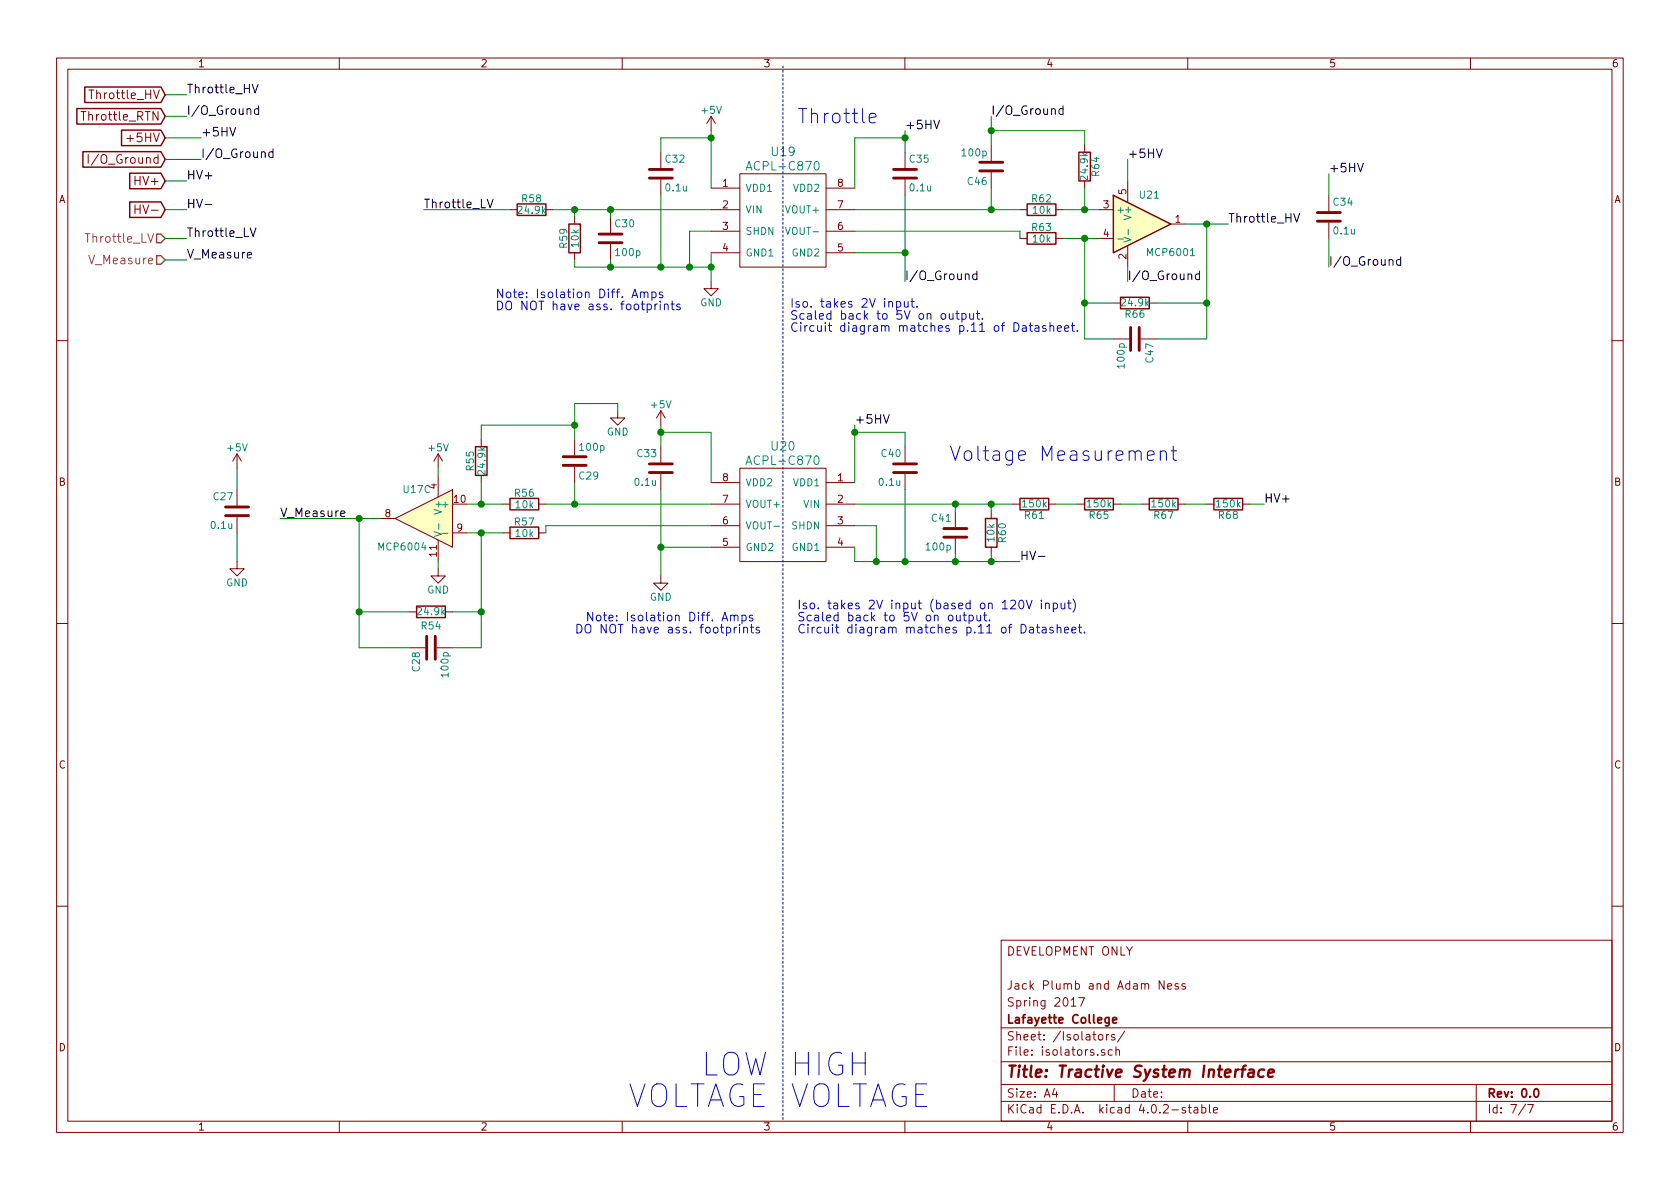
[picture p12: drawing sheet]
<svg xmlns="http://www.w3.org/2000/svg" width="297mm" height="210mm" viewBox="0 0 297 210" stroke-linecap="round" stroke-linejoin="round" font-family="sans-serif">
<g fill="none" stroke="#840000" stroke-width=".18">
<path d="M10 10.3h277v189.9h-277zM12 12.2h273v186.1h-273zM60 10.3v1.9M110 10.3v1.9M160 10.3v1.9M210 10.3v1.9M260 10.3v1.9M15.6 27.4v1.5M23.9 36.2v1.6M23.9 37h.9M90.2 37.1h1.2M96.5 37.1h1.3"/>
<path d="M101.6 38.3v1.3M107.9 38.3v2.8M116.8 26.9v2.8M116.8 31.7v2.8M125.7 20.6l-.7 1.2M125.7 20.6v2.5M125.7 20.6l.8 1.2M125.7 33.3h5.1M125.7 37.1h5.1M130.8 30.7h15.2v16.5h-15.2zM146 33.3h5.1M146 37.1h5.1"/>
<path d="M160 26.9v2.8M160 31.7v2.8M175.3 25.6v2.8M175.3 30.5v2.8M180.3 37.1h1.3M186.7 37.1h1.3M191.8 25.6v1.3M191.8 32v1.3M194.3 37.1h2.5M199.4 32v3.8M207 39.6h2.5M234.9 34.5v2.8"/>
<path d="M234.9 39.4v2.8M101.6 44.7v1.3M107.9 43.2v2.8M125.7 49.8v1.2h1.3l-1.3 1.3-1.2-1.3h1.2M125.7 40.9h5.1M125.7 44.7h5.1M146 40.9h5.1M146 44.7h5.1M180.3 42.2h1.3M186.7 42.2h1.3M194.3 42.2h2.5M196.8 53.6h1.3"/>
<path d="M196.8 59.9h2.8M199.4 43.4v3.8M201.7 59.9h2.8M203.2 53.6h1.3M10 60.2h2M85.1 77.7v1.3M101.6 77.7v2.8M109.2 72.6v1.3h-1.3l1.3 1.3 1.3-1.3h-1.3M116.8 72.6v2.6M116.8 79v2.8M116.8 72.6l.8 1.3M116.8 72.6l-.7 1.3"/>
<path d="M160 79v2.8M285 60.2h2M41.9 99.3v1.3h-1.3l1.3 1.2 1.3-1.2h-1.3M41.9 80.3v2.5M41.9 86.6v2.8M41.9 91.4v2.8M41.9 80.3l.8 1.2M41.9 80.3l-.8 1.2M67.3 91.7h2.5M69.8 91.7l10.2-5.1v10.2zM77.5 80.3v2.5M77.5 84.1v3.8"/>
<path d="M77.5 95.5v3.8M77.5 80.3l.7 1.2M77.5 80.3l-.8 1.2M80 94.2h2.5M85.1 84.1v1.2M88.9 89.1h1.3M88.9 94.2h1.3M95.2 89.1h1.3M95.2 94.2h1.3M101.6 82.5v2.8M116.8 83.8v2.8M125.7 85.3h5.1"/>
<path d="M125.7 89.1h5.1M125.7 93h5.1M125.7 96.8h5.1M130.8 82.8h15.2v16.5h-15.2zM146 85.3h5.1M146 89.1h5.1M146 93h5.1M146 96.8h5.1M160 83.8v2.8M168.9 90.4v2.8M168.9 95.2v2.8M175.3 90.4v1.3"/>
<path d="M175.3 96.8v1.2M179.1 89.1h1.2M185.4 89.1h1.3M190.5 89.1h1.3M196.8 89.1h1.3M201.9 89.1h1.3M208.3 89.1h1.2M213.4 89.1h1.2M219.7 89.1h1.3M10 110.3h2M72.4 108.2h1.3M72.4 114.5h2.8"/>
<path d="M77.2 114.5h2.8M77.5 100.6v1.2h-1.3l1.3 1.3 1.2-1.3h-1.2M78.7 108.2h1.3M116.8 101.8v1.3h-1.2l1.2 1.3 1.3-1.3h-1.3M285 110.3h2M10 160.2h2M177 166.3h108v32h-108zM189.4 177.9h.8M190.7 176.4h1l-.6 1.5M205.8 173.4v1.5l-.8-1.5v1.5M206.5 174.4l.7-.1-.1-.3-.4-.1-.2 .2v.7h.6M208.3 174a.37 .37 0 0 0-.6 .1l.1 .3 .5 .1 .1 .1-.2 .3-.5-.1"/>
<path d="M209.5 174a.37 .37 0 0 0-.5 .1v.3l.5 .1 .1 .1-.2 .3-.4-.1M285 160.2h2M60 198.3v1.9M110 198.3v1.9M160 198.3v1.9M177 194.8h108M177 191.8h108M177 187.8h108M177 181.8h108M186.4 192.5l-.3 1h.9M186.8 193v1M194.3 183.1l.2-.2 .4 .2 .1 .5-.1 .2-.4 .1-.2-.1z"/>
<path d="M195.3 185.7a.37 .37 0 0 0-.6 .1l.1 .2 .5 .2 .1 .1-.3 .3-.4-.1M195.6 182.9v1M196.1 182.9l-.5 .3M196.6 185.7l-.4-.1-.3 .3 .1 .6 .2 .1 .4-.1M197 191.8v3M197.1 183a.37 .37 0 0 0-.6 .1l.1 .3 .5 .1 .1 .1-.3 .3-.4-.1M197.3 185.7l.2-.1 .4 .1v.9M197.3 185.1v1.5M198.9 182.3l-1.3 2M209.6 195.9a.37 .37 0 0 0-.6 .1l.1 .3 .5 .1 .1 .1-.3 .3-.4-.1M210 198.3v1.9M210.1 195.8h.5"/>
<path d="M210.3 195.3v1.3l.3 .2M211.2 195.9h.5l.1 .9M211.8 196.2l-.5 .1-.2 .2 .2 .3 .5-.1M212.5 195.9l.4-.1 .3 .3-.1 .6h-.6M212.5 195.3v1.5M213.8 195.3v1.3l.2 .2M214.6 196.3l.7-.1-.1-.3-.4-.1-.2 .2v.7h.6M260 198.3v1.9M261 191.8v6.5M269.7 195.2l-1.2 2M270.1 195.3h1l-.6 1.5"/>
</g>
<path d="M196.1 179.9l-.1 1.4-.2 .1h-.3M196.1 180l-.4-.1-.3 .3 .1 .6 .2 .1 .4-.1M196.7 180.4l.7-.1v-.3l-.4-.1-.3 .2 .1 .7h.6M271.3 192.7l.3-.2a.81 .81 0 0 1 .5 .6 .81 .81 0 0 1-.2 .8l-.2 .1a.79 .79 0 0 1-.4-1.3z" fill="none" stroke="#840000" stroke-width=".3"/>
<path d="M220.9 189.2h.7v1.2M221.7 189.6l-.7 .1a.4 .4 0 0 0-.3 .3 .4 .4 0 0 0 .2 .4l.7-.1M223.5 189.2a.7 .7 0 0 0-1 .3v.8l.3 .1 .6-.1M224.2 189.8l1-.2v-.4h-.8l-.2 1 .2 .2 .6-.1" fill="none" stroke="#840000" stroke-width=".41"/>
<g fill="none" stroke="#000" stroke-width=".18">
<path d="M44.6 14.9l.5 1.5 .5-1.5M45.7 19.3a.48 .48 0 0 0-.6 .1v.7a.48 .48 0 0 0 .6 .1M45.7 18.7v1.5M188 19.3a.48 .48 0 0 0-.7 .1v.7a.48 .48 0 0 0 .7 .1M188 18.7v1.5M36.3 36.2h1.1M40.6 22.5l.5 1.5 .6-1.5M48.3 26.9a.48 .48 0 0 0-.7 .1v.7a.48 .48 0 0 0 .7 .1M48.3 26.3v1.6M86.2 35.2l.5 1.5 .5-1.5M165.1 21.3l.5 1.5 .5-1.5M204.5 26.3l.5 1.6 .5-1.6"/>
<path d="M228.8 37.8l.5 1.5 .5-1.5M240 28.9l.5 1.5 .5-1.5M44.2 40.3l.6 1.5 .5-1.5M172.7 48.5a.48 .48 0 0 0-.6 .1v.7a.48 .48 0 0 0 .6 .1M172.7 47.9v1.5M212.1 48.5a.48 .48 0 0 0-.7 .1v.7a.48 .48 0 0 0 .7 .1M212.1 47.9v1.5M247.6 46a.48 .48 0 0 0-.6 0v.8a.48 .48 0 0 0 .6 0M247.6 45.4v1.5M156.2 73.3l.5 1.5 .5-1.5M183.6 98.4h1.2"/>
</g>
<g fill="none" stroke="#0000c2" stroke-width=".18">
<path d="M153.7 20.9l1.2-.3-.1-.4-.7-.2-.4 .4v1l.1 .2 .3 .1 .7-.1M111.7 52.6l.5-1.5 .6 1.5M111.9 52.2h.7M113.2 51.8l.1-.1a.36 .36 0 0 1 .6 .2v.7M113.2 51.6v1M113.9 51.9a.35 .35 0 0 1 .3-.3 .35 .35 0 0 1 .4 .3v.7M115.3 51.7a.48 .48 0 0 1 .6 .1v.7a.48 .48 0 0 1-.6 .1M115.3 51.6v1.6M115.8 53.8v1M116.2 53.8h-.2l-.2 .3M116.7 53.3v.1M116.7 53.8v1"/>
<path d="M117.1 51.7l-.3-.1-.2 .3v.2l.5 .1v.4h-.5M117.5 53.9l.1-.1a.36 .36 0 0 1 .5 .2v.8M117.5 53.8v1M118.6 53.8h.6M118.8 53.3v1.3l.4 .2M120.2 53.8h-.3l-.3 .2 .1 .2 .5 .2v.3h-.6M158.5 53.4a.48 .48 0 0 1 .7 .1v.7a.48 .48 0 0 1-.7 0M158.5 53.3v1.5M159.9 53.3v.8a.38 .38 0 0 0 .7 .1M160.6 53.3v1M161.1 53.3h.5M161.3 52.8v1.3l.3 .2"/>
<path d="M162.1 54.2v.1M167.8 55.4v.9a.38 .38 0 0 0 .7 0M168.5 55.4v1.1M169 55.4h.6M169.2 54.9v1.4l.4 .2M170.1 55.5a.48 .48 0 0 1 .6 .1v.7a.48 .48 0 0 1-.6 .1M170.1 55.4v1.6M171.4 55.4v.9a.38 .38 0 0 0 .7 0M172.1 55.4v1.1M172.6 55.4h.6M172.8 54.9v1.4l.4 .2M173.7 56.3v.2"/>
<path d="M180.8 57.7h.6l.1 .9M181.5 57.9l-.6 .1a.3 .3 0 0 0-.2 .3 .3 .3 0 0 0 .2 .3l.6-.1M182 57.6h.5M182.2 57.1v1.3l.3 .2M183 57.7h.6l.1 .9M183.7 57.9l-.5 .1a.3 .3 0 0 0-.3 .3 .3 .3 0 0 0 .3 .3l.5-.1M184.9 57.7l-.3-.1-.3 .2 .1 .2 .5 .2v.3h-.6M185.6 57.7h.1a.36 .36 0 0 1 .6 .1v.8M185.6 57.1v1.5M186.9 58.1l.8-.2-.1-.2-.4-.1-.3 .2 .1 .7h.6M188.2 58.1l.8-.2-.1-.2-.4-.1-.3 .2 .1 .7h.6M189.4 57.6h.6"/>
<path d="M189.6 57.1v1.3l.4 .2M190.5 58.4v.2M168.1 78.9l.8 2.5 .8-2.5M170.7 79.9a.69 .69 0 0 1 1.1 .3v.7a.68 .68 0 0 1-.7 .5 .68 .68 0 0 1-.6-.5v-.7zM207.1 79.7h.9M207.4 78.9v2.1l.1 .3 .5 .1M102 110.4a.77 .77 0 0 1 .9 .8 .77 .77 0 0 1-.9 .7zM103.5 110.6a.5 .5 0 0 1 .6-.2 .5 .5 0 0 1 .4 .5l-.1 .8a.53 .53 0 0 1-.6 .2 .53 .53 0 0 1-.3-.5zM104.8 108.3v1.5l-.9-1.5v1.5M105.5 108.9l.2-.1 .5 .1v.6l-.1 .2-.4 .1-.2-.2zM106.7 108.8h.6M106.9 108.3v1.3l.4 .2"/>
<path d="M133.1 108.9l-.4-.1-.2 .2 .1 .2 .5 .2v.3h-.6M134.2 111l-.3-.1-.2 .2v.2l.5 .2v.4h-.5M169.1 108.8v.8a.38 .38 0 0 0 .7 0M169.8 108.8v1M170.5 108.3v1.3l.4 .2M171.3 108.9a.48 .48 0 0 1 .7 0v.7a.48 .48 0 0 1-.7 .1M171.3 108.8v1.5M172.7 108.8v.8a.38 .38 0 0 0 .7 0M173.4 108.8v1M174.1 108.3v1.3l.4 .2M175 109.6v.2M180.3 106.3l.2-.2a.81 .81 0 0 1 .5 .8 .81 .81 0 0 1-.5 .8l-.2-.2-.2-.4z"/>
<path d="M181.5 106.1l.5 1.6 .5-1.6M182.1 111h.6v.9M182.7 111.3h-.5a.3 .3 0 0 0-.2 .3 .3 .3 0 0 0 .2 .3h.5M183.2 110.9h.6M183.4 110.4v1.3l.4 .2M184.1 106.1v.2M184.1 106.6v1.1M184.3 111h.6l.1 .9M184.9 106.8v-.1a.36 .36 0 0 1 .6 .2v.8M184.9 106.6v1.1M185 111.3h-.5a.3 .3 0 0 0-.3 .3 .3 .3 0 0 0 .3 .3h.5M186.2 111l-.4-.1-.2 .2 .1 .2 .5 .2v.4h-.6"/>
<path d="M186.2 106.7a.48 .48 0 0 1 .7 .1v.7a.48 .48 0 0 1-.7 .1M186.2 106.6v1.6M186.9 111.1l.1-.1a.36 .36 0 0 1 .6 .1v.8M186.9 110.4v1.5M187.6 106.6v.9a.38 .38 0 0 0 .7 0M188.2 111.4l.8-.1-.1-.3-.5-.1-.2 .2 .1 .8h.6M188.3 106.6v1.1M188.8 106.6h.6M189 106.1v1.4l.4 .2M189.5 111.4l.7-.1v-.3l-.5-.1-.2 .2 .1 .8h.6M189.7 105.9a1.75 1.75 0 0 1 0 2.3M190.7 110.9h.6"/>
<path d="M190.9 110.4v1.3l.4 .2M191.7 111.8v.1"/>
</g>
<path d="M27.7 41.4h.7l.8 .8-.8 .7h-.7zM27.7 45.2h.7l.8 .8-.8 .7h-.7z" fill="none" stroke="#848400" stroke-width=".25"/>
<path d="M131.9 30.1l.5-1.6 .5 1.6M144.1 28.7l.2-.2a.81 .81 0 0 1 .6 .8 .81 .81 0 0 1-.6 .8l-.2-.2-.2-.4zM138.9 40.2l.4 1.3 .4-1.3M197.7 42.3h.9M198.7 42l1.3 .4-1.3 .4M199.5 40.6v.9M76.8 94l1.3 .5-1.3 .4M77.6 92.6v1M78.2 94.3h1M131.9 82.1l.5-1.5 .5 1.5M144.1 80.8l.2-.2a.81 .81 0 0 1 .5 .8 .81 .81 0 0 1-.5 .7l-.2-.1-.2-.4z" fill="none" stroke="#008484" stroke-width=".18"/>
<g fill="#ffffc2" stroke="#ffffc2" stroke-width=".18">
<path d="M196.8 34.5l10.2 5.1-10.2 5.1z"/>
<path d="M69.8 91.7l10.2-5.1v10.2z"/>
</g>
<g fill="none" stroke="#840000" stroke-width=".25">
<path d="M13.6 19.2h14.8l.8 1.4-.8 1.3h-14.8zM15 15.4h13.4l.8 1.4-.8 1.3h-13.4zM14.7 26.8h13.7l.8 1.4-.8 1.4h-13.7zM21.5 23h6.9l.8 1.4-.8 1.3h-6.9zM22.9 30.6h5.5l.8 1.4-.8 1.4h-5.5zM22.9 35.7h5.5l.8 1.4-.8 1.3h-5.5zM91.4 36.1h5.1v2h-5.1zM100.6 39.6h2v5.1h-2zM181.6 36.1h5.1v2h-5.1zM190.8 26.9h2v5.1h-2zM196.8 34.5l10.2 5.1-10.2 5.1zM181.6 41.1h5.1v2.1h-5.1z"/>
<path d="M198.1 52.6h5.1v2h-5.1zM84.1 79h2v5.1h-2zM90.2 88.1h5v2.1h-5zM90.2 93.2h5v2h-5zM174.2 91.7h2.1v5.1h-2.1zM180.3 88.1h5.1v2.1h-5.1zM191.8 88.1h5v2.1h-5zM203.2 88.1h5.1v2.1h-5.1zM214.6 88.1h5.1v2.1h-5.1zM73.7 107.2h5v2h-5z"/>
</g>
<g fill="none" stroke="#840000" stroke-width=".51">
<path d="M114.8 31.5h4.1M114.8 30h4.1M158 31.5h4.1M158 30h4.1M173.2 28.7h4.1M173.2 30.2h4.1M232.9 39.1h4.1M232.9 37.6h4.1M105.9 42.9h4.1M105.9 41.4h4.1M199.9 57.9v4.1M201.4 57.9v4.1"/>
<path d="M39.9 91.2h4M39.9 89.7h4M99.6 80.8h4M99.6 82.3h4M114.8 83.6h4.1M114.8 82h4.1M158 83.6h4.1M158 82h4.1M166.9 95h4M166.9 93.5h4M75.4 112.5v4.1M77 112.5v4.1"/>
</g>
<g fill="none" stroke="#008400" stroke-width=".18">
<path d="M29.2 16.8h3.8M29.2 37.1h3.8M29.2 32h3.8M29.2 24.4h6.4M29.2 28.2h6.4M29.2 20.6h3.8M74.9 37.1h15.3M97.8 37.1h27.9M101.6 37.1v1.2M107.9 37.1v1.2M116.8 34.5v12.7M125.7 24.4h-8.9v2.5"/>
<path d="M125.7 23.1v10.2M151.1 37.1h29.2M160 24.4h-8.9v8.9M160 23.1v3.8M160 34.5v15.3M175.3 23.1h16.5v2.5M175.3 20.6v5M175.3 33.3v3.8M188 37.1h6.3M191.8 33.3v3.8M199.4 28.2v3.8M209.5 39.6h7.7"/>
<path d="M213.4 39.6v20.3h-8.9M234.9 30.7v3.8M29.2 42.2h3.8M29.2 46h3.8M101.6 46v1.2h24.1M107.9 46v1.2M125.7 44.7v5.1M125.7 40.9h-3.8v6.3M151.1 40.9h29.2v1.3M151.1 44.7h8.9M188 42.2h6.3M191.8 42.2v17.7h5"/>
<path d="M191.8 53.6h5M204.5 53.6h8.9M234.9 42.2v5M101.6 75.2h-16.5v2.5M109.2 72.6v-1.2h-7.6v6.3M116.8 76.4h8.9v8.9M116.8 75.2v3.8M151.1 76.4h8.9v2.6M151.1 75.2v10.1M41.9 82.8v3.8M41.9 94.2v5.1M49.5 91.7h17.8"/>
<path d="M63.5 91.7v22.8h8.9M77.5 82.8v1.3M77.5 99.3v1.3M82.5 94.2h6.4M82.5 89.1h6.4M85.1 85.3v3.8M85.1 94.2v20.3h-5.1M96.5 89.1h29.2M101.6 85.3v3.8M116.8 86.6v15.2M116.8 96.8h8.9M125.7 93h-29.2v1.2"/>
<path d="M151.1 96.8v2.5h29.2M151.1 89.1h28M151.1 93h3.8v6.3M160 86.6v12.7M168.9 89.1v1.3M168.9 98v1.3M175.3 89.1v1.3M175.3 98v1.3M186.7 89.1h3.8M198.1 89.1h3.8M209.5 89.1h3.9M221 89.1h2.5"/>
<path d="M63.5 108.2h8.9M80 108.2h5.1"/>
</g>
<g fill="#008400" stroke="#008400" stroke-width=".25">
<circle cx="213.4" cy="39.6" r=".51"/>
<circle cx="191.8" cy="42.2" r=".51"/>
<circle cx="175.3" cy="37.1" r=".51"/>
<circle cx="191.8" cy="37.1" r=".51"/>
<circle cx="101.6" cy="37.1" r=".51"/>
<circle cx="125.7" cy="24.4" r=".51"/>
<circle cx="125.7" cy="47.2" r=".51"/>
<circle cx="108" cy="37.1" r=".51"/>
<circle cx="116.8" cy="47.2" r=".51"/>
<circle cx="108" cy="47.2" r=".51"/>
<circle cx="121.9" cy="47.2" r=".51"/>
<circle cx="160" cy="44.7" r=".51"/>
<circle cx="160" cy="24.4" r=".51"/>
<circle cx="191.8" cy="53.6" r=".51"/>
<circle cx="213.4" cy="53.6" r=".51"/>
<circle cx="175.3" cy="23.1" r=".51"/>
<circle cx="63.5" cy="91.7" r=".51"/>
<circle cx="85.1" cy="94.2" r=".51"/>
<circle cx="101.6" cy="89.1" r=".51"/>
<circle cx="85.1" cy="89.1" r=".51"/>
<circle cx="175.3" cy="89.1" r=".51"/>
<circle cx="151.1" cy="76.4" r=".51"/>
<circle cx="168.9" cy="89.1" r=".51"/>
<circle cx="160" cy="99.3" r=".51"/>
<circle cx="168.9" cy="99.3" r=".51"/>
<circle cx="154.9" cy="99.3" r=".51"/>
<circle cx="116.8" cy="96.8" r=".51"/>
<circle cx="116.8" cy="76.4" r=".51"/>
<circle cx="101.6" cy="75.2" r=".51"/>
<circle cx="85.1" cy="108.2" r=".51"/>
<circle cx="63.5" cy="108.2" r=".51"/>
<circle cx="175.3" cy="99.3" r=".51"/>
</g>
<path d="M138.4 11.7v186.7" fill="none" stroke="#0000c2" stroke-width=".18" stroke-dasharray=".3 .4"/>
<g font-size="5.6" fill="#0000c2">
<text x="122.9" y="190.3">LOW</text>
<text x="139.7" y="190.3">HIGH</text>
<text x="109" y="195.8">VOLTAGE</text>
<text x="139.7" y="195.8">VOLTAGE</text>
</g>
<g font-size="3.5" fill="#0000c2">
<text x="141" y="21.8">Throttle</text>
<text x="172.1" y="81.5">Voltage Measurement</text>
</g>
<text font-size="2.8" fill="#840000" x="178" y="190.5">Title: Tractive System Interface</text>
<g font-size="2.1" fill="#840000">
<text x="16.3" y="17.5">Throttle_HV</text>
<text x="14.9" y="21.3">Throttle_RTN</text>
<text x="16.6" y="29">I/O_Ground</text>
<text x="22.9" y="25.1">+5HV</text>
<text x="24.1" y="32.8">HV+</text>
<text x="24.6" y="37.8">HV-</text>
<text x="178" y="169">DEVELOPMENT ONLY</text>
<text x="178" y="178">Spring 2017</text>
<text x="178" y="175">Jack Plumb and Adam Ness</text>
<text x="178" y="184">Sheet: /Isolators/</text>
<text x="178" y="181">Lafayette College</text>
<text x="178" y="186.7">File: isolators.sch</text>
<text x="178" y="196.9">KiCad E.D.A. kicad 4.0.2-stable</text>
<text x="178" y="194.1">Size: A4</text>
<text x="200" y="194.1">Date:</text>
<text x="263" y="194.1">Rev: 0.0</text>
<text x="263" y="196.9">Id: 7/7</text>
</g>
<g font-size="2.1">
<text x="33" y="16.5">Throttle_HV</text>
<text x="33" y="20.3">I/O_Ground</text>
<text x="160" y="22.9">+5HV</text>
<text x="175.3" y="20.3">I/O_Ground</text>
<text x="35.6" y="24.1">+5HV</text>
<text x="35.6" y="27.9">I/O_Ground</text>
<text x="199.4" y="27.9">+5HV</text>
<text x="33" y="31.7">HV+</text>
<text x="234.9" y="30.5">+5HV</text>
<text x="33" y="41.9">Throttle_LV</text>
<text x="33" y="36.8">HV-</text>
<text x="74.9" y="36.8">Throttle_LV</text>
<text x="217.2" y="39.4">Throttle_HV</text>
<text x="33" y="45.7">V_Measure</text>
<text x="234.9" y="47">I/O_Ground</text>
<text x="160" y="49.5">I/O_Ground</text>
<text x="151.1" y="74.9">+5HV</text>
<text x="223.5" y="88.9">HV+</text>
<text x="49.5" y="91.4">V_Measure</text>
<text x="180.3" y="99.1">HV-</text>
</g>
<g font-size="2.1" fill="#008484">
<text x="136.5" y="27.6">U19</text>
<text x="132.7" y="30.1">ACPL-C870</text>
<text x="132.6" y="82.2">ACPL-C870</text>
<text x="136.5" y="79.7">U20</text>
</g>
<g font-size="2.1" fill="#848400">
<text x="15.5" y="42.9">Throttle_LV</text>
<text x="16.1" y="46.7">V_Measure</text>
</g>
<g font-size="2.1" fill="#0000c2">
<text x="87.6" y="52.7">Note: Isolation Diff. Amps</text>
<text x="87.6" y="54.9">DO NOT have ass. footprints</text>
<text x="139.7" y="54.4">Iso. takes 2V input.</text>
<text x="139.7" y="56.5">Scaled back to 5V on output.</text>
<text x="139.7" y="58.7">Circuit diagram matches p.11 of Datasheet.</text>
<text x="141" y="107.7">Iso. takes 2V input (based on 120V input)</text>
<text x="105.7" y="112">DO NOT have ass. footprints</text>
<text x="108.1" y="109.9">Note: Isolation Diff. Amps</text>
<text x="141" y="109.9">Scaled back to 5V on output.</text>
<text x="141" y="112">Circuit diagram matches p.11 of Datasheet.</text>
</g>
<text font-size="2.1" fill="#008400" x="199.4" y="49.5">I/O_Ground</text>
<g font-size="1.8" fill="#840000">
<text x="35" y="11.9">1</text>
<text x="85" y="11.9">2</text>
<text x="135" y="11.9">3</text>
<text x="185" y="11.9">4</text>
<text x="235" y="11.9">5</text>
<text x="285" y="11.9">6</text>
<text x="10.4" y="35.9">A</text>
<text x="127.8" y="33">1</text>
<text x="148.1" y="33">8</text>
<text x="199.1" y="34.4" transform="rotate(-90 199.1 34.4)">5</text>
<text x="285.4" y="35.9">A</text>
<text x="127.8" y="36.8">2</text>
<text x="127.8" y="40.6">3</text>
<text x="148.1" y="40.6">6</text>
<text x="148.1" y="36.8">7</text>
<text x="195.1" y="36.8">3</text>
<text x="195.1" y="41.9">4</text>
<text x="207.8" y="39.4">1</text>
<text x="127.8" y="44.4">4</text>
<text x="148.1" y="44.4">5</text>
<text x="199.1" y="45.8" transform="rotate(-90 199.1 45.8)">2</text>
<text x="10.4" y="85.9">B</text>
<text x="77.2" y="86.5" transform="rotate(-90 77.2 86.5)">4</text>
<text x="80.3" y="88.9">10</text>
<text x="127.8" y="88.9">7</text>
<text x="127.8" y="85.1">8</text>
<text x="148.1" y="85.1">1</text>
<text x="148.1" y="88.9">2</text>
<text x="285.4" y="85.9">B</text>
<text x="68.1" y="91.4">8</text>
<text x="80.8" y="94">9</text>
<text x="127.8" y="92.7">6</text>
<text x="148.1" y="92.7">3</text>
<text x="77.2" y="98.4" transform="rotate(-90 77.2 98.4)">11</text>
<text x="127.8" y="96.5">5</text>
<text x="148.1" y="96.5">4</text>
<text x="10.4" y="135.9">C</text>
<text x="285.4" y="135.9">C</text>
<text x="10.4" y="185.9">D</text>
<text x="285.4" y="185.9">D</text>
<text x="35" y="199.9">1</text>
<text x="85" y="199.9">2</text>
<text x="135" y="199.9">3</text>
<text x="185" y="199.9">4</text>
<text x="235" y="199.9">5</text>
<text x="285" y="199.9">6</text>
</g>
<g font-size="1.8" fill="#008484">
<text x="124.1" y="20.1">+5V</text>
<text x="117.7" y="28.7">C32</text>
<text x="160.9" y="28.7">C35</text>
<text x="170.2" y="27.6">100p</text>
<text x="92.4" y="35.8">R58</text>
<text x="117.8" y="33.8">0.1u</text>
<text x="131.8" y="33.9">VDD1</text>
<text x="140.3" y="33.9">VDD2</text>
<text x="161" y="33.8">0.1u</text>
<text x="171.1" y="32.7">C46</text>
<text x="182.5" y="35.8">R62</text>
<text x="192.3" y="31.7" transform="rotate(-90 192.3 31.7)">24.9k</text>
<text x="194.4" y="31.1" transform="rotate(-90 194.4 31.1)">R64</text>
<text x="201.6" y="35.1">U21</text>
<text x="91.8" y="37.8">24.9k</text>
<text x="108.8" y="40.2">C30</text>
<text x="131.8" y="37.7">VIN</text>
<text x="131.8" y="41.5">SHDN</text>
<text x="139.1" y="37.7">VOUT+</text>
<text x="139.5" y="41.5">VOUT-</text>
<text x="182.5" y="40.8">R63</text>
<text x="182.7" y="37.8">10k</text>
<text x="197.4" y="37.7">+</text>
<text x="200" y="38.5" transform="rotate(-90 200 38.5)">V+</text>
<text x="235.8" y="36.4">C34</text>
<text x="235.9" y="41.4">0.1u</text>
<text x="100.3" y="43.8" transform="rotate(-90 100.3 43.8)">R59</text>
<text x="102.3" y="43.6" transform="rotate(-90 102.3 43.6)">10k</text>
<text x="109" y="45.3">100p</text>
<text x="131.8" y="45.3">GND1</text>
<text x="140.1" y="45.3">GND2</text>
<text x="182.7" y="42.9">10k</text>
<text x="203.1" y="45.3">MCP6001</text>
<text x="123.8" y="54.1">GND</text>
<text x="198.5" y="54.1">24.9k</text>
<text x="199" y="56.2">R66</text>
<text x="198.8" y="65" transform="rotate(-90 198.8 65)">100p</text>
<text x="203.9" y="64.1" transform="rotate(-90 203.9 64.1)">C47</text>
<text x="107.3" y="77">GND</text>
<text x="115.2" y="72.2">+5V</text>
<text x="40.3" y="79.8">+5V</text>
<text x="75.8" y="79.8">+5V</text>
<text x="83.8" y="83.2" transform="rotate(-90 83.8 83.2)">R55</text>
<text x="85.8" y="83.7" transform="rotate(-90 85.8 83.7)">24.9k</text>
<text x="102.6" y="79.7">100p</text>
<text x="112.7" y="80.8">C33</text>
<text x="155.9" y="80.8">C40</text>
<text x="37.8" y="88.4">C27</text>
<text x="71.4" y="87.2">U17C</text>
<text x="78.5" y="89.8">+</text>
<text x="91.1" y="87.8">R56</text>
<text x="91.2" y="89.9">10k</text>
<text x="102.5" y="84.8">C29</text>
<text x="112.3" y="85.9">0.1u</text>
<text x="131.8" y="89.8">VOUT+</text>
<text x="131.8" y="86">VDD2</text>
<text x="140.3" y="86">VDD1</text>
<text x="142.1" y="89.8">VIN</text>
<text x="155.5" y="85.9">0.1u</text>
<text x="180.9" y="89.7">150k</text>
<text x="192.4" y="89.7">150k</text>
<text x="203.8" y="89.7">150k</text>
<text x="215.2" y="89.7">150k</text>
<text x="37.4" y="93.5">0.1u</text>
<text x="78.1" y="90.6" transform="rotate(-90 78.1 90.6)">V+</text>
<text x="91.1" y="92.9">R57</text>
<text x="91.2" y="94.9">10k</text>
<text x="131.8" y="93.6">VOUT-</text>
<text x="140" y="93.6">SHDN</text>
<text x="164.8" y="92.2">C41</text>
<text x="175.8" y="95.7" transform="rotate(-90 175.8 95.7)">10k</text>
<text x="177.9" y="95.9" transform="rotate(-90 177.9 95.9)">R60</text>
<text x="181.3" y="91.7">R61</text>
<text x="192.7" y="91.7">R65</text>
<text x="204.1" y="91.7">R67</text>
<text x="215.5" y="91.7">R68</text>
<text x="67.2" y="97.3">MCP6004</text>
<text x="131.8" y="97.4">GND2</text>
<text x="140.1" y="97.4">GND1</text>
<text x="163.9" y="97.3">100p</text>
<text x="40" y="103.7">GND</text>
<text x="75.5" y="104.9">GND</text>
<text x="114.9" y="106.2">GND</text>
<text x="74" y="108.8">24.9k</text>
<text x="74.6" y="111.3">R54</text>
<text x="74.2" y="118.7" transform="rotate(-90 74.2 118.7)">C28</text>
<text x="79.3" y="119.6" transform="rotate(-90 79.3 119.6)">100p</text>
</g>
</svg>
